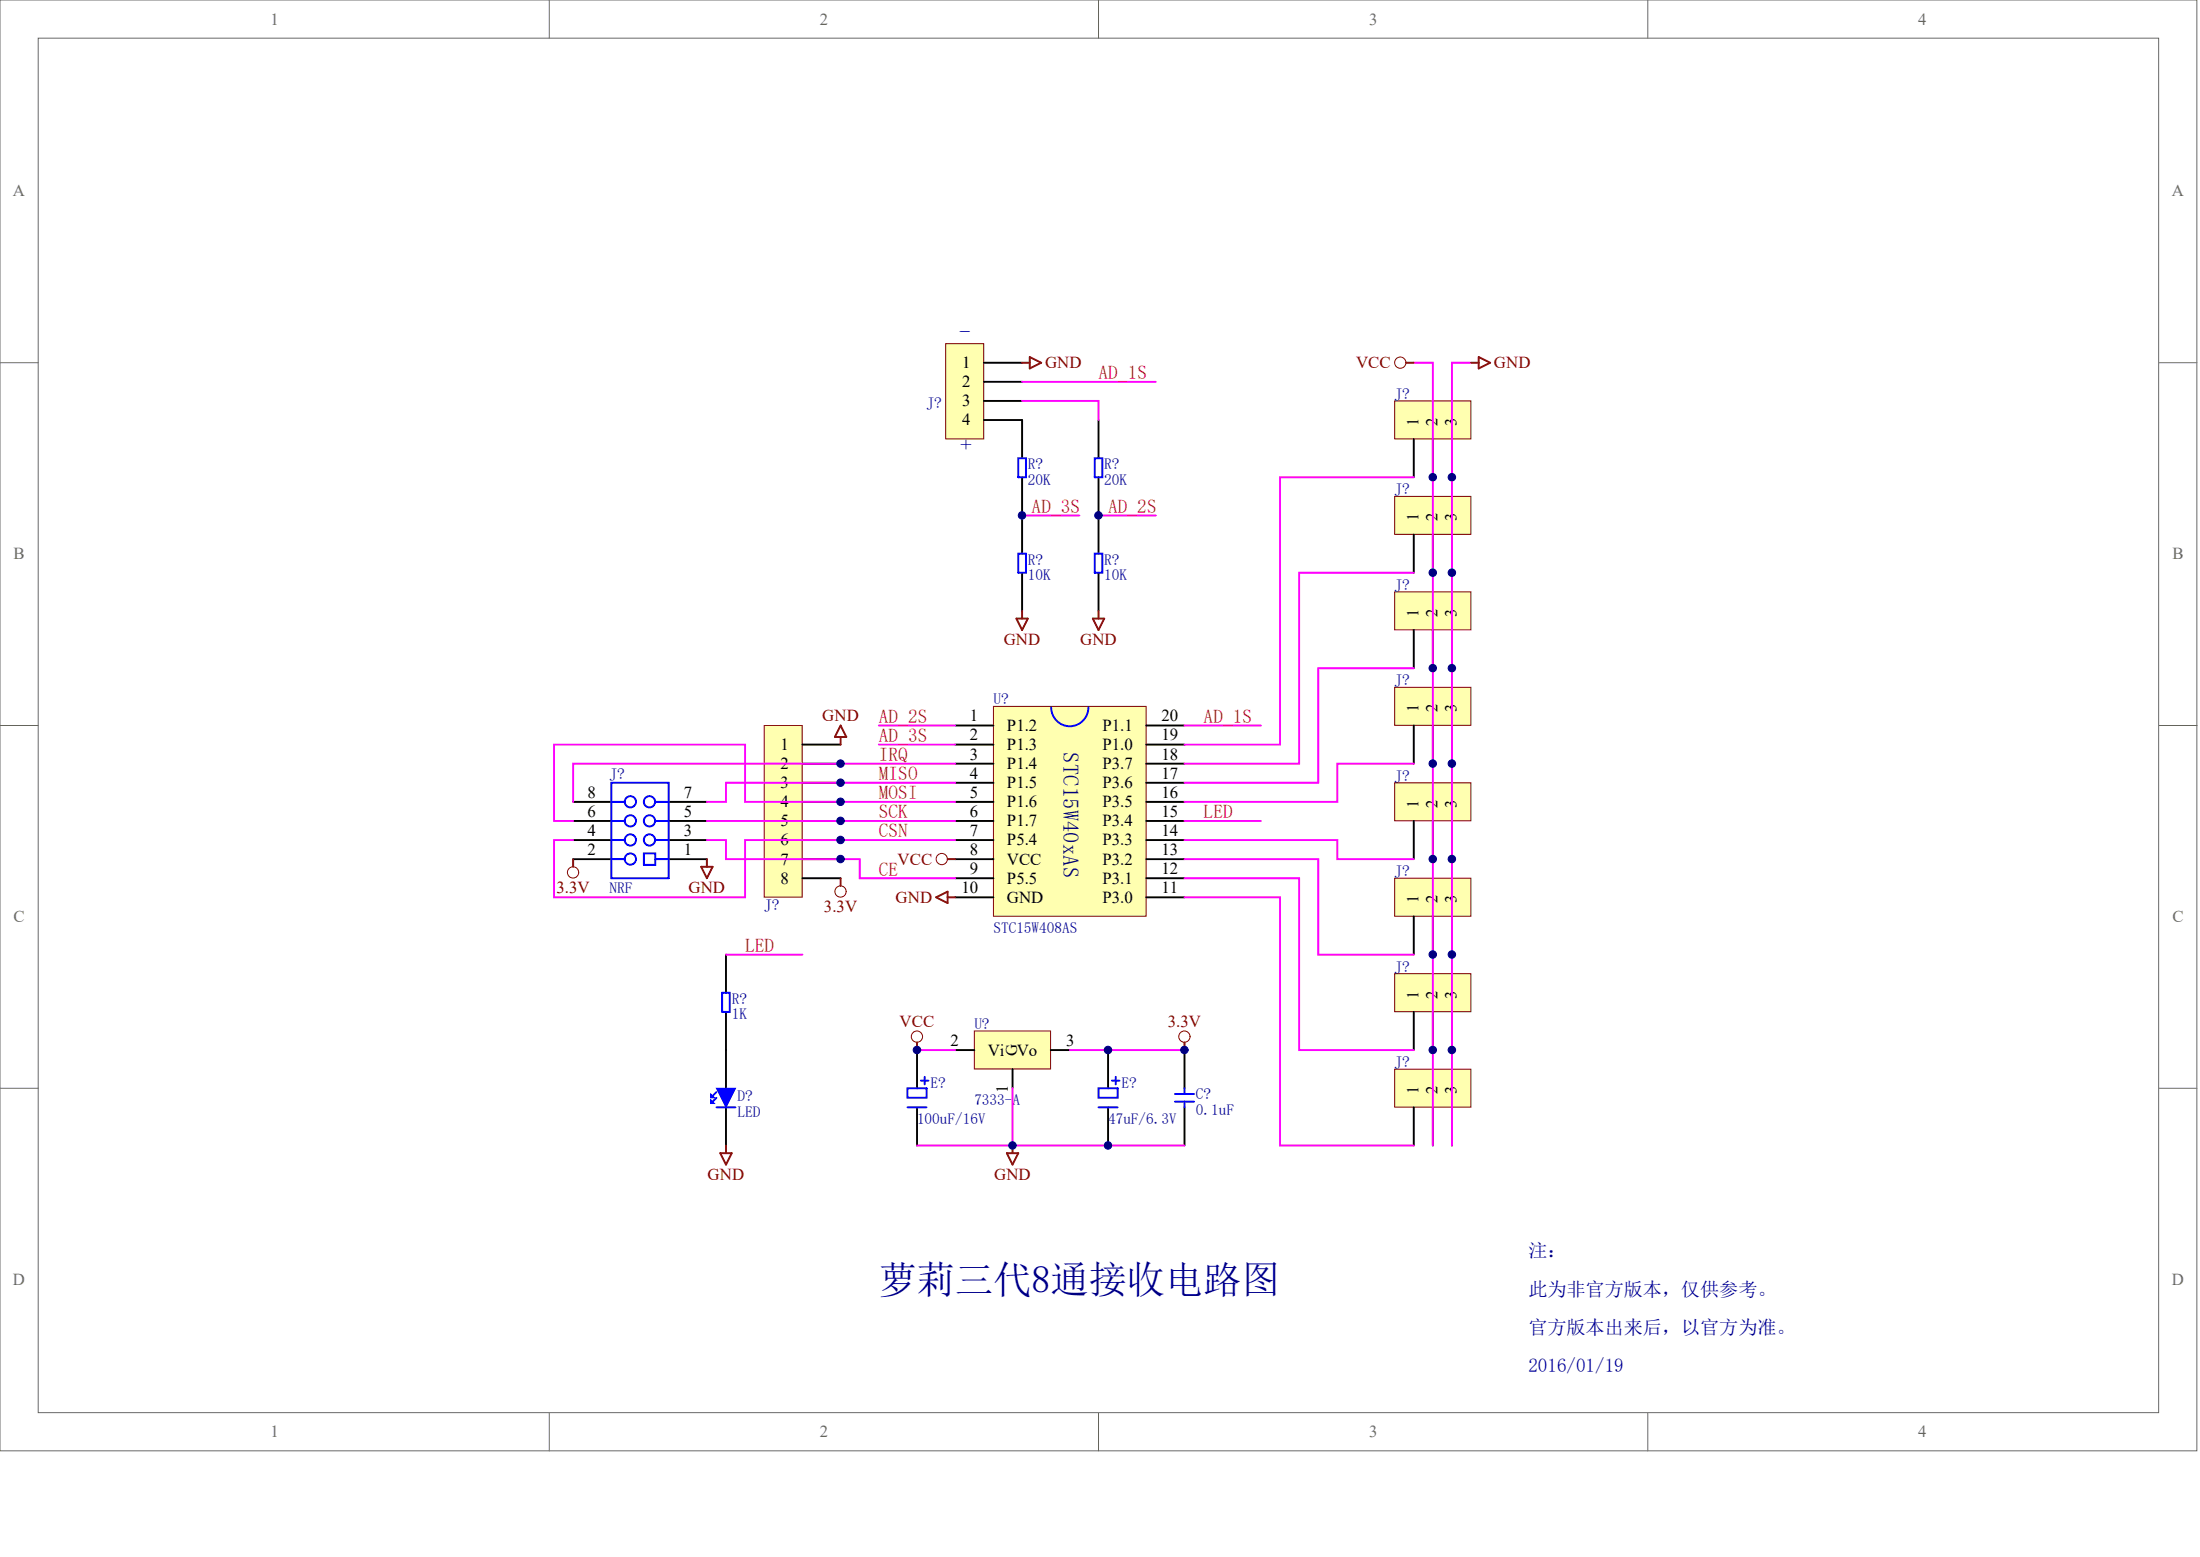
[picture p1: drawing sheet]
<svg xmlns="http://www.w3.org/2000/svg" width="840mm" height="594mm" viewBox="0 0 840 594" stroke-linecap="round" stroke-linejoin="round" font-family="sans-serif">
<g fill="#fff" stroke="#696969" stroke-width=".38">
<path d="M0 0h838.4v553.6h-838.4z"/>
<path d="M14.6 14.6h809.2v524.4h-809.2z"/>
</g>
<path d="M209.6 0v14.6M419.2 0v14.6M628.9 0v14.6M0 138.4h14.6M823.9 138.4h14.6M0 276.8h14.6M823.9 276.8h14.6M0 415.2h14.6M823.9 415.2h14.6M209.6 539.1v14.5M419.2 539.1v14.5M628.9 539.1v14.5" fill="none" stroke="#696969" stroke-width=".38"/>
<path d="M379.1 269.5h58.3v80.1h-58.3z" fill="#ffffb0" stroke="#800000" stroke-width=".38"/>
<g fill="none" stroke="#000" stroke-width=".73">
<path d="M364.6 276.8h14.5M437.5 276.8h14.6M364.6 298.7h14.5M364.6 291.4h14.5M364.6 284.1h14.5M437.5 298.7h14.6M437.5 291.4h14.6M437.5 284.1h14.6M218.7 313.2h14.6M218.7 306h14.6M255.2 313.2h14.6M255.2 306h14.6"/>
<path d="M364.6 313.2h14.5M364.6 306h14.5M437.5 313.2h14.6M437.5 306h14.6M218.7 327.8h14.6M218.7 320.5h14.6M255.2 327.8h14.6M255.2 320.5h14.6M364.6 335.1h14.5M364.6 327.8h14.5M364.6 320.5h14.5M437.5 335.1h14.6"/>
<path d="M437.5 327.8h14.6M437.5 320.5h14.6M364.6 342.4h14.5M437.5 342.4h14.6"/>
</g>
<g fill="none" stroke="#00f" stroke-width=".73">
<path d="M415.4 269.9a7.1 7.1 0 0 1-7.1 7.2 7.1 7.1 0 0 1-7.1-7.2M233.3 298.7h21.9v36.4h-21.9zM233.3 313.2h5.1M233.3 306h5.1M250.1 313.2h5.1M250.1 306h5.1M233.3 327.8h5.1M233.3 320.5h5.1M245.7 325.6h4.4v4.4h-4.4zM250.1 327.8h5.1M250.1 320.5h5.1"/>
<circle cx="240.6" cy="305.9" r="2.15"/>
<circle cx="240.6" cy="313.2" r="2.15"/>
<circle cx="247.9" cy="305.9" r="2.15"/>
<circle cx="247.9" cy="313.2" r="2.15"/>
<circle cx="240.6" cy="320.5" r="2.15"/>
<circle cx="240.6" cy="327.8" r="2.15"/>
<circle cx="247.9" cy="320.5" r="2.15"/>
</g>
<path d="M291.6 276.8h14.6v65.5h-14.6z" fill="#ffffb0" stroke="#800000" stroke-width=".38"/>
<path d="M306.2 284.1h14.6M306.2 291.4h14.6M306.2 298.7h14.6M306.2 306h14.6M306.2 313.2h14.6M306.2 320.5h14.6M306.2 327.8h14.6M306.2 335.1h14.6" fill="none" stroke="#000" stroke-width=".73"/>
<path d="M360.9 131.1h14.5v36.4h-14.5z" fill="#ffffb0" stroke="#800000" stroke-width=".38"/>
<path d="M375.5 138.4h14.6M375.5 145.7h14.6M375.5 153h14.6M375.5 160.3h14.6" fill="none" stroke="#000" stroke-width=".73"/>
<path d="M532.3 153h29v14.5h-29z" fill="#ffffb0" stroke="#800000" stroke-width=".38"/>
<path d="M539.5 167.5v14.6M546.8 167.5v14.6M554.1 167.5v14.6" fill="none" stroke="#000" stroke-width=".73"/>
<path d="M532.3 189.4h29v14.5h-29z" fill="#ffffb0" stroke="#800000" stroke-width=".38"/>
<path d="M539.5 204v14.5M546.8 204v14.5M554.1 204v14.5" fill="none" stroke="#000" stroke-width=".73"/>
<path d="M532.3 225.8h29v14.5h-29z" fill="#ffffb0" stroke="#800000" stroke-width=".38"/>
<path d="M539.5 240.4v14.6M546.8 240.4v14.6M554.1 240.4v14.6" fill="none" stroke="#000" stroke-width=".73"/>
<path d="M532.3 262.2h29v14.5h-29z" fill="#ffffb0" stroke="#800000" stroke-width=".38"/>
<path d="M539.5 276.8v14.6M546.8 276.8v14.6M554.1 276.8v14.6" fill="none" stroke="#000" stroke-width=".73"/>
<path d="M532.3 298.7h29v14.5h-29z" fill="#ffffb0" stroke="#800000" stroke-width=".38"/>
<path d="M539.5 313.2v14.6M546.8 313.2v14.6M554.1 313.2v14.6" fill="none" stroke="#000" stroke-width=".73"/>
<path d="M532.3 335.1h29v14.5h-29z" fill="#ffffb0" stroke="#800000" stroke-width=".38"/>
<path d="M539.5 349.7v14.5M546.8 349.7v14.5M554.1 349.7v14.5" fill="none" stroke="#000" stroke-width=".73"/>
<path d="M532.3 371.5h29v14.5h-29z" fill="#ffffb0" stroke="#800000" stroke-width=".38"/>
<path d="M539.5 386.1v14.6M546.8 386.1v14.6M554.1 386.1v14.6" fill="none" stroke="#000" stroke-width=".73"/>
<path d="M532.3 407.9h29v14.5h-29z" fill="#ffffb0" stroke="#800000" stroke-width=".38"/>
<path d="M390.1 160.3v14.5M419.2 160.3v14.5M390.1 182.1v29.2M419.2 182.1v29.2M390.1 218.5v14.6M419.2 218.5v14.6M539.5 422.5v14.6M546.8 422.5v14.6M554.1 422.5v14.6" fill="none" stroke="#000" stroke-width=".73"/>
<g fill="none" stroke="#f0f" stroke-width=".73">
<path d="M539.5 138.4h7.3v298.7M561.4 138.4h-7.3v298.7M390.1 153h29.1v7.3M390.1 145.7h51M390.1 196.7h21.9M419.2 196.7h21.9M335.4 276.8h29.2M452.1 276.8h29.1M335.4 284.1h29.2M364.6 291.4h-145.9v14.6M364.6 298.7h-87.5v7.3h-7.3M269.8 313.2h94.8"/>
<path d="M452.1 313.2h29.1M269.8 320.5h7.3v7.3h51v7.3h36.5"/>
</g>
<path d="M388.6 174.8h2.9v7.3h-2.9zM417.8 174.8h2.9v7.3h-2.9zM388.6 211.3h2.9v7.2h-2.9zM417.8 211.3h2.9v7.2h-2.9z" fill="none" stroke="#00f" stroke-width=".73"/>
<g fill="none" stroke="#800000" stroke-width=".73">
<path d="M390.1 138.4h2.9M393 136.2l4.4 2.2-4.4 2.2zM536.6 138.4h2.9M561.4 138.4h2.9M564.3 136.2l4.4 2.2-4.4 2.2zM387.9 236h4.4l-2.2 4.4zM390.1 233.1v2.9M417.1 236h4.3l-2.2 4.4zM419.2 233.1v2.9M320.8 276.8l2.2 4.4h-4.4zM320.8 281.2v2.9M357.3 342.4l4.3-2.2v4.4z"/>
<path d="M361.6 342.4h3"/>
</g>
<circle cx="534.4" cy="138.4" r="2.15" fill="none" stroke="#800000" stroke-width=".38"/>
<path d="M371.8 393.4h29.1v14.5h-29.1z" fill="#ffffb0" stroke="#800000" stroke-width=".38"/>
<path d="M277.1 364.2v14.6M277.1 386.1v29.1M350 400.7v14.5M364.6 400.7h7.2M386.4 407.9v7.3M401 400.7h7.3M422.9 400.7v14.5M452.1 400.7v14.5M277.1 422.5v14.6M350 422.5v14.6M422.9 422.5v14.6M452.1 422.5v14.6" fill="none" stroke="#000" stroke-width=".73"/>
<g fill="none" stroke="#800000" stroke-width=".38">
<circle cx="218.7" cy="332.9" r="2.15"/>
<circle cx="359.4" cy="327.8" r="2.15"/>
<circle cx="320.8" cy="340.2" r="2.15"/>
<circle cx="349.9" cy="395.5" r="2.15"/>
<circle cx="452" cy="395.5" r="2.15"/>
</g>
<path d="M218.7 327.8v2.9M267.6 330.7h4.4l-2.2 4.4zM269.8 327.8v2.9M320.8 335.1v2.9M361.6 327.8h3M350 397.7v3M452.1 397.7v3M274.9 440h4.4l-2.2 4.4zM277.1 437.1v2.9M384.2 440h4.4l-2.2 4.4zM386.4 437.1v2.9" fill="none" stroke="#800000" stroke-width=".73"/>
<g fill="none" stroke="#00f" stroke-width=".73">
<path d="M275.6 378.8h2.9v7.3h-2.9zM273.4 418.9l-1.4 1.4M273.4 416.7l-1.4 1.4M346.3 415.2h7.3v3.7h-7.3zM351.4 412.3h3M352.9 410.9v2.9M419.2 415.2h7.3v3.7h-7.3zM424.3 412.3h3M425.8 410.9v2.9M448.4 417.4h7.3M452.1 415.2v2.2M273.4 422.5h7.3"/>
<path d="M346.3 422.5h7.3M419.2 422.5h7.3M448.4 420.3h7.3M452.1 420.3v2.2"/>
</g>
<g fill="none" stroke="#f0f" stroke-width=".73">
<path d="M539.5 182.1h-51v102h-36.4M539.5 218.5h-43.7v72.9h-43.7M539.5 255h-36.4v43.7h-51M539.5 291.4h-29.1v14.6h-58.3M364.6 306h-80.2v-21.9h-73v29.1h7.3M218.7 320.5h-7.3v21.9h73v-21.9h80.2M452.1 320.5h58.3v7.3h29.1M452.1 327.8h51v36.4h36.4M452.1 335.1h43.7v65.6h43.7M452.1 342.4h36.4v94.7h51M277.1 364.2h29.1M350 400.7h14.6"/>
<path d="M386.4 415.2v21.9M408.3 400.7h43.8M350 437.1h102.1"/>
</g>
<g fill="#00f" stroke="#00f" stroke-width=".38">
<path d="M273.4 415.2h7.3l-3.6 7.3z"/>
<path d="M271.2 419.6l1.5 1.5h-1.5z"/>
<path d="M271.2 417.4l1.5 1.5h-1.5z"/>
</g>
<g fill="#000080" stroke="#000080" stroke-width=".38">
<circle cx="320.8" cy="327.8" r="1.42"/>
<circle cx="320.8" cy="320.5" r="1.42"/>
<circle cx="320.8" cy="313.2" r="1.42"/>
<circle cx="320.8" cy="305.9" r="1.42"/>
<circle cx="320.8" cy="298.6" r="1.42"/>
<circle cx="320.8" cy="291.4" r="1.42"/>
<circle cx="349.9" cy="400.6" r="1.42"/>
<circle cx="386.4" cy="437" r="1.42"/>
<circle cx="390" cy="196.6" r="1.42"/>
<circle cx="419.2" cy="196.6" r="1.42"/>
<circle cx="422.9" cy="437" r="1.42"/>
<circle cx="422.9" cy="400.6" r="1.42"/>
<circle cx="452" cy="400.6" r="1.42"/>
<circle cx="546.8" cy="400.6" r="1.42"/>
<circle cx="546.8" cy="364.2" r="1.42"/>
<circle cx="546.8" cy="327.8" r="1.42"/>
<circle cx="546.8" cy="291.4" r="1.42"/>
<circle cx="546.8" cy="254.9" r="1.42"/>
<circle cx="546.8" cy="218.5" r="1.42"/>
<circle cx="546.8" cy="182.1" r="1.42"/>
<circle cx="554.1" cy="400.6" r="1.42"/>
<circle cx="554.1" cy="364.2" r="1.42"/>
<circle cx="554.1" cy="327.8" r="1.42"/>
<circle cx="554.1" cy="291.4" r="1.42"/>
<circle cx="554.1" cy="254.9" r="1.42"/>
<circle cx="554.1" cy="218.5" r="1.42"/>
<circle cx="554.1" cy="182.1" r="1.42"/>
</g>
<text font-size="14.6" fill="#000080" x="335.4" y="493.3">萝莉三代8通接收电路图</text>
<text font-size="8.7" fill="#000080" x="366" y="129.9">-</text>
<g font-size="8.5" fill="#000080">
<text x="365.6" y="167.5" transform="rotate(90 365.6 167.5)">+</text>
<text x="405.7" y="287" transform="rotate(90 405.7 287)">STC15W40xAS</text>
</g>
<g font-size="7.3" fill="#f00">
<text x="419.2" y="144.7">AD_1S</text>
<text x="393.7" y="195.7">AD_3S</text>
<text x="422.9" y="195.7">AD_2S</text>
<text x="335.4" y="275.8">AD_2S</text>
<text x="459.3" y="275.8">AD_1S</text>
<text x="335.4" y="283.1">AD_3S</text>
<text x="335.4" y="290.4">IRQ</text>
<text x="335.4" y="297.6">MISO</text>
<text x="335.4" y="304.9">MOSI</text>
<text x="335.4" y="312.2">SCK</text>
<text x="459.3" y="312.2">LED</text>
<text x="335.4" y="319.5">CSN</text>
<text x="335.4" y="334.1">CE</text>
<text x="284.4" y="363.2">LED</text>
</g>
<g font-size="7.3" fill="#000080">
<text x="583.3" y="479.8">注：</text>
<text x="583.3" y="494.3">此为非官方版本，仅供参考。</text>
<text x="583.3" y="508.9">官方版本出来后，以官方为准。</text>
<text x="583.3" y="523.5">2016/01/19</text>
</g>
<g font-size="6.4" fill="#696969">
<text x="103.2" y="9.3">1</text>
<text x="312.9" y="9.3">2</text>
<text x="522.5" y="9.3">3</text>
<text x="732.1" y="9.3">4</text>
<text x="5" y="74.9">A</text>
<text x="828.9" y="74.9">A</text>
<text x="5.2" y="213.3">B</text>
<text x="829.1" y="213.3">B</text>
<text x="5.2" y="351.7">C</text>
<text x="829.1" y="351.7">C</text>
<text x="5" y="490.1">D</text>
<text x="828.9" y="490.1">D</text>
<text x="103.2" y="548.4">1</text>
<text x="312.9" y="548.4">2</text>
<text x="522.5" y="548.4">3</text>
<text x="732.1" y="548.4">4</text>
</g>
<g font-size="6.4">
<text x="367.2" y="140.5">1</text>
<text x="367.2" y="147.8">2</text>
<text x="367.2" y="155">3</text>
<text x="367.2" y="162.3">4</text>
<text x="370.1" y="275.2">1</text>
<text x="443.3" y="275.2">20</text>
<text x="384.2" y="278.9">P1.2</text>
<text x="420.7" y="278.9">P1.1</text>
<text x="297.9" y="286.2">1</text>
<text x="370.1" y="282.5">2</text>
<text x="384.2" y="286.2">P1.3</text>
<text x="420.7" y="286.2">P1.0</text>
<text x="443.3" y="282.5">19</text>
<text x="297.9" y="293.5">2</text>
<text x="370.1" y="289.8">3</text>
<text x="384.2" y="293.5">P1.4</text>
<text x="420.7" y="293.5">P3.7</text>
<text x="443.3" y="289.8">18</text>
<text x="370.1" y="297.1">4</text>
<text x="443.3" y="297.1">17</text>
<text x="224.3" y="304.4">8</text>
<text x="261" y="304.4">7</text>
<text x="297.9" y="300.7">3</text>
<text x="370.1" y="304.4">5</text>
<text x="384.2" y="300.7">P1.5</text>
<text x="420.7" y="300.7">P3.6</text>
<text x="443.3" y="304.4">16</text>
<text x="224.3" y="311.7">6</text>
<text x="261" y="311.7">5</text>
<text x="297.9" y="308">4</text>
<text x="370.1" y="311.7">6</text>
<text x="384.2" y="308">P1.6</text>
<text x="420.7" y="308">P3.5</text>
<text x="443.3" y="311.7">15</text>
<text x="297.9" y="315.3">5</text>
<text x="384.2" y="315.3">P1.7</text>
<text x="420.7" y="315.3">P3.4</text>
<text x="224.3" y="319">4</text>
<text x="261" y="319">3</text>
<text x="297.9" y="322.6">6</text>
<text x="370.1" y="319">7</text>
<text x="384.2" y="322.6">P5.4</text>
<text x="420.7" y="322.6">P3.3</text>
<text x="443.3" y="319">14</text>
<text x="224.3" y="326.2">2</text>
<text x="261" y="326.2">1</text>
<text x="297.9" y="329.9">7</text>
<text x="370.1" y="326.2">8</text>
<text x="384.2" y="329.9">VCC</text>
<text x="420.7" y="329.9">P3.2</text>
<text x="443.3" y="326.2">13</text>
<text x="370.1" y="333.5">9</text>
<text x="443.3" y="333.5">12</text>
<text x="297.9" y="337.2">8</text>
<text x="366.9" y="340.8">10</text>
<text x="384.2" y="337.2">P5.5</text>
<text x="420.7" y="337.2">P3.1</text>
<text x="443.3" y="340.8">11</text>
<text x="384.2" y="344.5">GND</text>
<text x="420.7" y="344.5">P3.0</text>
<text x="362.8" y="399.1">2</text>
<text x="406.8" y="399.1">3</text>
<text x="377" y="402.7">Vi</text>
<text x="388" y="402.7">Vo</text>
</g>
<g font-size="6.4" fill="#800000">
<text x="398.8" y="140.5">GND</text>
<text x="517.5" y="140.5">VCC</text>
<text x="570.2" y="140.5">GND</text>
<text x="383.1" y="246.1">GND</text>
<text x="412.2" y="246.1">GND</text>
<text x="313.8" y="275.2">GND</text>
<text x="342.5" y="329.9">VCC</text>
<text x="212.4" y="340.8">3.3V</text>
<text x="262.8" y="340.8">GND</text>
<text x="341.8" y="344.5">GND</text>
<text x="314.5" y="348.1">3.3V</text>
<text x="343.3" y="391.8">VCC</text>
<text x="445.7" y="391.8">3.3V</text>
<text x="270.1" y="450.1">GND</text>
<text x="379.4" y="450.1">GND</text>
</g>
<g font-size="6.3">
<text x="541.3" y="162.4" transform="rotate(-90 541.3 162.4)">1</text>
<text x="548.6" y="162.4" transform="rotate(-90 548.6 162.4)">2</text>
<text x="555.9" y="162.4" transform="rotate(-90 555.9 162.4)">3</text>
<text x="541.3" y="198.9" transform="rotate(-90 541.3 198.9)">1</text>
<text x="548.6" y="198.9" transform="rotate(-90 548.6 198.9)">2</text>
<text x="555.9" y="198.9" transform="rotate(-90 555.9 198.9)">3</text>
<text x="541.3" y="235.3" transform="rotate(-90 541.3 235.3)">1</text>
<text x="548.6" y="235.3" transform="rotate(-90 548.6 235.3)">2</text>
<text x="555.9" y="235.3" transform="rotate(-90 555.9 235.3)">3</text>
<text x="541.3" y="271.7" transform="rotate(-90 541.3 271.7)">1</text>
<text x="548.6" y="271.7" transform="rotate(-90 548.6 271.7)">2</text>
<text x="555.9" y="271.7" transform="rotate(-90 555.9 271.7)">3</text>
<text x="541.3" y="308.1" transform="rotate(-90 541.3 308.1)">1</text>
<text x="548.6" y="308.1" transform="rotate(-90 548.6 308.1)">2</text>
<text x="555.9" y="308.1" transform="rotate(-90 555.9 308.1)">3</text>
<text x="541.3" y="344.6" transform="rotate(-90 541.3 344.6)">1</text>
<text x="548.6" y="344.6" transform="rotate(-90 548.6 344.6)">2</text>
<text x="555.9" y="344.6" transform="rotate(-90 555.9 344.6)">3</text>
<text x="541.3" y="381" transform="rotate(-90 541.3 381)">1</text>
<text x="548.6" y="381" transform="rotate(-90 548.6 381)">2</text>
<text x="555.9" y="381" transform="rotate(-90 555.9 381)">3</text>
<text x="388.2" y="402.8" transform="rotate(-90 388.2 402.8)">G</text>
<text x="384.6" y="417.1" transform="rotate(-90 384.6 417.1)">1</text>
<text x="541.3" y="417.4" transform="rotate(-90 541.3 417.4)">1</text>
<text x="548.6" y="417.4" transform="rotate(-90 548.6 417.4)">2</text>
<text x="555.9" y="417.4" transform="rotate(-90 555.9 417.4)">3</text>
</g>
<g font-size="5.8" fill="#000080">
<text x="353.6" y="155.8">J?</text>
<text x="532.3" y="152.2">J?</text>
<text x="392.3" y="179.1">R?</text>
<text x="421.4" y="179.1">R?</text>
<text x="392.3" y="184.9">20K</text>
<text x="421.4" y="184.9">20K</text>
<text x="532.3" y="188.6">J?</text>
<text x="392.3" y="215.5">R?</text>
<text x="421.4" y="215.5">R?</text>
<text x="392.3" y="221.4">10K</text>
<text x="421.4" y="221.4">10K</text>
<text x="532.3" y="225">J?</text>
<text x="532.3" y="261.4">J?</text>
<text x="379.1" y="268.7">U?</text>
<text x="232.6" y="297.1">J?</text>
<text x="532.3" y="297.9">J?</text>
<text x="532.3" y="334.3">J?</text>
<text x="232.6" y="340.8">NRF</text>
<text x="291.6" y="347.4">J?</text>
<text x="379.1" y="356.1">STC15W408AS</text>
<text x="532.3" y="370.7">J?</text>
<text x="279.3" y="383.1">R?</text>
<text x="279.3" y="388.9">1K</text>
<text x="371.8" y="392.6">U?</text>
<text x="532.3" y="407.1">J?</text>
<text x="355.1" y="415.1">E?</text>
<text x="428" y="415.1">E?</text>
<text x="456.4" y="419.5">C?</text>
<text x="281.4" y="420.2">D?</text>
<text x="371.8" y="421.7">7333-A</text>
<text x="456.4" y="425.3">0.1uF</text>
<text x="281.4" y="426.1">LED</text>
<text x="350" y="429">100uF/16V</text>
<text x="422.9" y="429">47uF/6.3V</text>
</g>
</svg>
